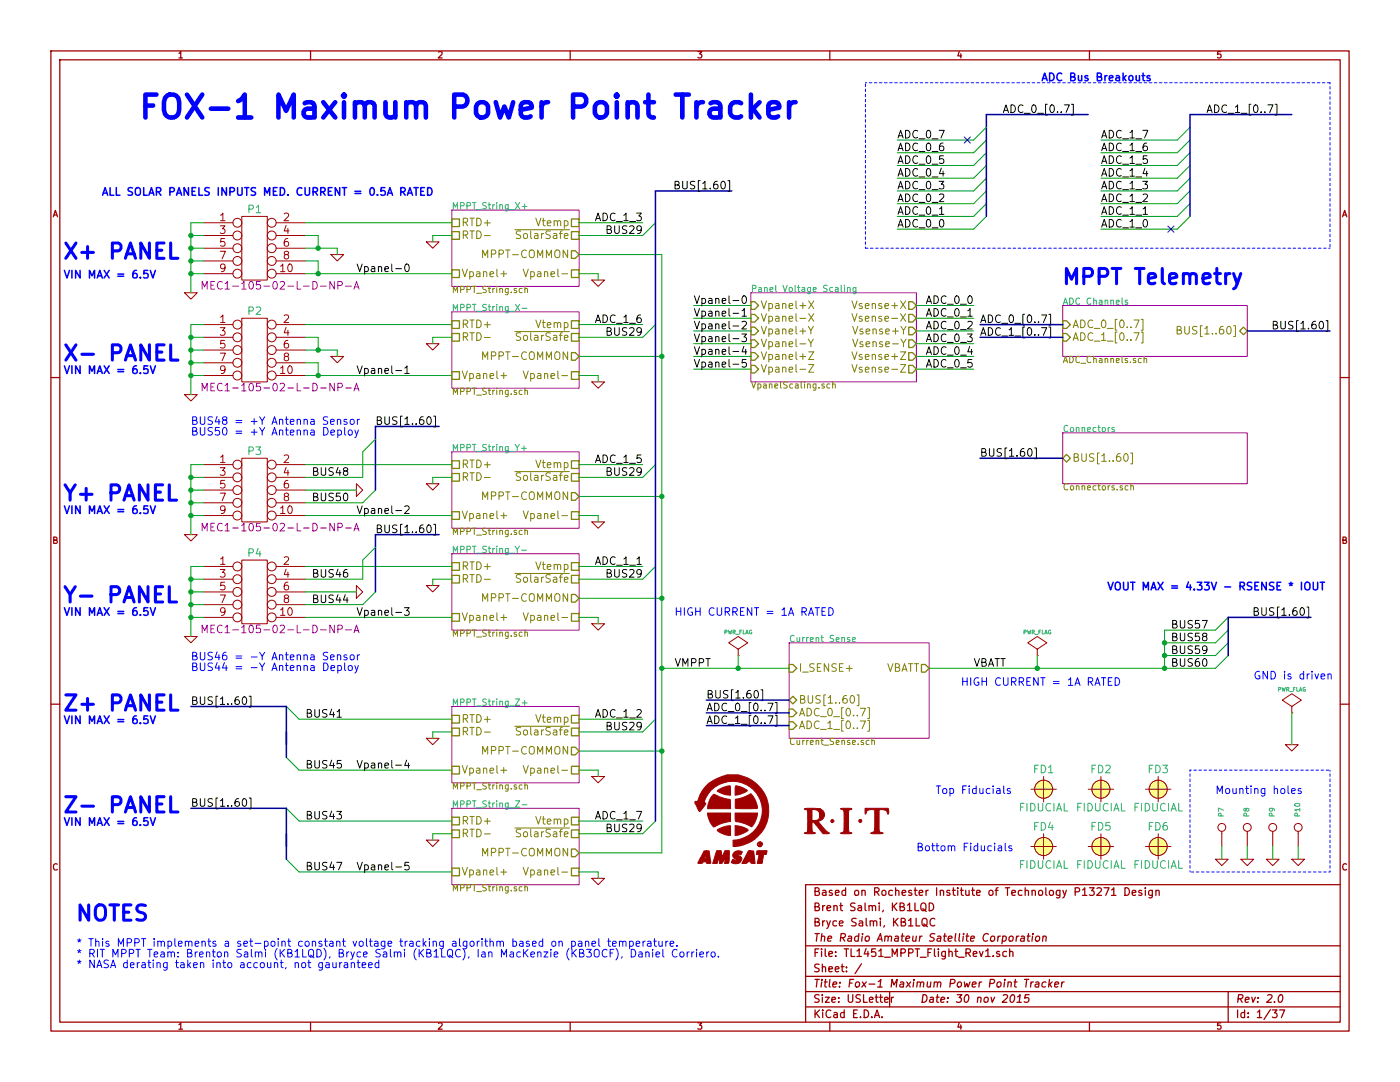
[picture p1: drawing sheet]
<svg xmlns="http://www.w3.org/2000/svg" width="279mm" height="216mm" viewBox="0 0 279 216" stroke-linecap="round" stroke-linejoin="round" font-family="sans-serif">
<g fill="none" stroke="#a00000" stroke-width=".25">
<path d="M10.2 10.2h259v195.5h-259zM11.9 11.9h255.6v192.1h-255.6zM62 10.2v1.7M113.8 10.2v1.7M165.6 10.2v1.7M217.4 10.2v1.7M10.2 75.3h1.7M267.5 75.3h1.7M10.2 140.5h1.7M267.5 140.5h1.7M218.9 177.3l.6-.2 .3 .5-.9 1.1h.9M220.3 177.1h1l-.6 1.6"/>
<path d="M221.8 177.6l.5-.5v1.6M221.8 178.7h.9M224.5 177.1a.77 .77 0 0 1 .9 .8 .77 .77 0 0 1-.9 .8zM226 178.2l.7-.2-.1-.3-.4-.1-.2 .3v.7h.6M227.8 177.7l-.3-.1-.2 .3v.2l.5 .1v.4h-.5M228.6 177.1v.2M228.6 177.6v1.1M230 177.6v1.3l-.3 .3-.4-.1M230 177.7l-.5-.1-.3 .4 .1 .5 .2 .2 .5-.1M230.7 177.8l.1-.1a.36 .36 0 0 1 .5 .2v.8M230.7 177.6v1.1M267.5 176.5h-106.7v27.5"/>
<path d="M160.8 188.7h106.7M160.8 194.8h106.7M160.8 197.9h106.7M171.9 192.3l-1.3 2M176.5 199.5l.8-.1-.1-.3-.4-.1-.3 .2 .1 .7h.6M177.5 197.9v3M177.9 199v1M178.3 199l-.4 .3M183.8 180.4a.5 .5 0 0 1 .6-.2 .5 .5 0 0 1 .4 .5l-.1 .8a.53 .53 0 0 1-.6 .2 .53 .53 0 0 1-.3-.5zM184.1 183.5a.5 .5 0 0 1 .6-.3 .5 .5 0 0 1 .3 .5v.9a.53 .53 0 0 1-.6 .2 .53 .53 0 0 1-.4-.5zM184.1 181.4l.8 .5M184.3 184.4l.8 .5"/>
<path d="M185.4 180.2a.77 .77 0 0 1 .9 .7 .77 .77 0 0 1-.9 .8zM186.6 183.4a.72 .72 0 0 0-1 .5 .72 .72 0 0 0 .7 .9l.3-.2M198.2 190.7v.2M199.5 189.9l-.4-.1-.2 .3 .1 .2 .5 .1v.4h-.6M200.9 189.9l-.5-.1-.3 .3 .1 .6 .2 .2 .5-.1M201.5 190l.1-.1a.36 .36 0 0 1 .6 .2v.8M201.5 189.3v1.6M201.6 186.9l.4-.1 .2 .3v.4l-.4 .3-.3-.1-.2-.2zM201.8 198.6l.4-.1a.88 .88 0 0 1-.3 1.5l-.2-.1-.1-.5zM202.9 186.8l-.1 1M202.9 200h.9M203.1 198.9l.5-.4-.2 1.5"/>
<path d="M203.3 186.8l-.5 .3M203.8 186.9h.6v.9M204.4 187.2l-.6 .1-.1 .3 .2 .2 .5-.1M204.5 195.4h.8M204.9 195.4l-.2 1.6M205 186.8h.6M205.3 186.3l-.2 1.3 .4 .2M205.4 198.5h-.8l-.1 .7 .2-.1h.5l.2 .3-.2 .5-.2 .1-.6-.1M205.8 195.9l-.1 1.1M206.1 186.8l-.2 1M206.1 186.3v.1M206.2 195.9l-.5 .3"/>
<path d="M206.7 196h.6v1M206.8 186.9l.2-.1 .4 .1-.1 .8-.2 .1-.4-.1zM207.3 196.3l-.6 .1-.1 .3 .2 .3 .5-.1M208.2 186.9l.2-.1 .3 .1v.9M208.2 186.8l-.1 1M208.7 196l-.4-.1-.3 .3v.6l.2 .2 .4-.1M209.4 195.4l-.1 1.6M209.5 196.4l.4 .6M210 195.9l-.7 .6M210.5 196.4l.8-.1-.1-.3h-.6l-.1 .7 .2 .3 .4-.1M211.9 195.9l-.1 1.1M212.4 195.9l-.5 .3"/>
<path d="M245.1 197.9v6.1M255.4 198.6l.3-.1a.88 .88 0 0 1-.3 1.5 .97 .97 0 0 1 0-1.4zM62 204v1.7M113.8 204v1.7M160.8 200.9h106.7M165.6 204v1.7M174.5 203l.5-1.5 .5 1.5M174.7 202.6h.7M176 202.9v.1M217.4 204v1.7M253.9 201.5h1l-.5 .6 .4 .2v.6l-.2 .1-.7-.1M255.4 201.5h1l-.7 1.5"/>
</g>
<g fill="none" stroke="#a000a0" stroke-width=".2">
<path d="M40.3 57.7v-1.5l.5 1.1 .6-1.1v1.5M42.1 56.9h.5M42.8 56.2h-.7v1.5h.7M44.3 56.3a.72 .72 0 0 0-1 .5 .72 .72 0 0 0 .7 .9l.3-.1M67.4 57l.8-.1 .1-.2-.1-.4-.2-.1h-.6v1.5M69 57.1h1.1M70.6 57.7l.5-1.5 .6 1.5M70.8 57.3h.7M90.2 41.9h25.4v15.3h-25.4zM149.9 58.4h33v17.8h-33zM40.3 78v-1.5l.5 1.1 .6-1.1v1.5M42.1 77.2h.5"/>
<path d="M42.8 76.5h-.7v1.5h.7M44.3 76.6a.72 .72 0 0 0-1 .5 .72 .72 0 0 0 .7 .9l.3-.1M67.4 77.3l.8-.1 .1-.2-.1-.4-.2-.1h-.6v1.5M69 77.4h1.1M70.6 78l.5-1.5 .6 1.5M70.8 77.6h.7M90.2 62.2h25.4v15.3h-25.4zM212.1 61h36.8v10.1h-36.8zM90.2 90.2h25.4v15.2h-25.4zM212.1 86.4h36.8v10.1h-36.8zM40.3 105.9v-1.5l.5 1.1 .6-1.1v1.5M42.1 105.2h.5"/>
<path d="M42.8 104.4h-.7v1.5h.7M44.3 104.6a.72 .72 0 0 0-1 .5 .72 .72 0 0 0 .7 .8l.3-.1M67.4 105.2h.8l.1-.3-.1-.3-.2-.2h-.6v1.5M69 105.4h1.1M70.6 105.9l.5-1.5 .6 1.5M70.8 105.5h.7M90.2 110.5h25.4v15.2h-25.4zM40.3 126.3v-1.6l.5 1.1 .6-1.1v1.6M42.1 125.5h.5M42.8 124.7h-.7v1.6h.7M44.3 124.9a.72 .72 0 0 0-1 .5 .72 .72 0 0 0 .7 .9l.3-.2M67.4 125.6l.8-.1 .1-.3-.1-.3-.2-.2h-.6v1.6"/>
<path d="M69 125.7h1.1M70.6 126.3l.5-1.6 .6 1.6M70.8 125.8h.7M157.5 128.3h27.9v19h-27.9zM90.2 141h25.4v15.2h-25.4zM90.2 161.3h25.4v15.2h-25.4z"/>
</g>
<g fill="none" stroke="#00a0a0" stroke-width=".2">
<path d="M104.2 41.2h1M104.7 40.7v1M167.9 56.9v1.1l.1 .2M168.5 56.9v.1M168.5 57.4v.8M169.1 57.5l.5-.1 .1 .8M169.1 57.4v.8M170.8 57.4v1.1l-.5 .1M170.8 57.4h-.3l-.3 .2 .1 .5h.5M225 59.9h-.3l-.2 .2 .1 .1 .4 .2v.3h-.5M104.2 61.5h1M104.1 89.5h1"/>
<path d="M104.6 89v.9M222.4 85.3h-.3l-.2 .2v.1l.5 .2v.3h-.5M104.1 109.8h1M104.7 139.8v.9M169.6 127.3l-.3-.1-.2 .2 .1 .2 .4 .1v.3h-.5M170.1 127.6l.6-.1v-.2l-.4-.1-.2 .2 .1 .6h.5M104.2 140.3h1M104.2 160.6h1"/>
</g>
<g fill="none" stroke="#808000" stroke-width=".2">
<path d="M96.3 51.4v-1.5l.5 1.1 .5-1.1v1.5M96.7 47h1.1M99.9 54.6h1.2M102.7 45.8h10.9M103.9 46.2a.62 .62 0 0 0-.8 0v.5l.7 .3 .1 .3-.3 .3-.6-.1M104.4 53.7l.5 1.5 .5-1.5M104.7 57.7l.5-.1 .1 .8M104.7 57.1v1.3M96.3 71.7v-1.5l.5 1.1 .5-1.1v1.5M96.7 67.3h1.1M99.9 75h1.2M102.7 66.2h10.9"/>
<path d="M103.9 66.5a.62 .62 0 0 0-.8 0v.5l.7 .3 .1 .3-.3 .3-.6-.1M104.4 74l.5 1.5 .5-1.5M104.7 78l.5-.1 .1 .8M104.7 77.4v1.3M161.3 65.1l.5 .8 .5-.8M161.3 67.7l.5 .8 .5-.8M161.4 70.2h1l-1 1.5h1M161.4 72.7h1l-1 1.6h1M161.4 62.6l1 1.5M161.4 60l1 1.6M161.8 65.9v.7M161.8 68.5v.7"/>
<path d="M162.4 62.6l-1 1.5M162.4 60l-1 1.6M165.6 76.7l-.3-.1-.3 .2 .1 .6h.5M166.2 76.7h.4l.1 .7M166.2 76.2v1.2M170 60l.5 1.6 .5-1.6M170 62.6l.5 1.5 .5-1.5M170 70.2l.5 1.5 .5-1.5M170 72.7l.5 1.6 .5-1.6M170.2 67.7l.5 1.5 .5-1.5M227.8 63.7h.3v2.2h-.3M227.8 66.3h.3v2.1h-.3"/>
<path d="M228.3 71.7l.5-.1 .1 .8M228.3 71.1v1.3M234.9 65.9h.5l.3-.2v-.3l-.1-.2-.7-.1v1.5h.6l.3-.2a.41 .41 0 0 0-.4-.5M96.3 99.7v-1.6l.5 1.1 .5-1.1v1.6M96.7 95.3h1.1M102.7 94.1h10.9M103.9 94.4a.62 .62 0 0 0-.8 .1v.4l.7 .4 .1 .3-.3 .3-.6-.1M224.4 90.7l.2-.2a.81 .81 0 0 1 .6 .8 .81 .81 0 0 1-.6 .7l-.2-.1-.1-.4zM225.1 97l-.3-.1-.3 .3 .1 .5h.5M225.7 90.4h.3v2.2h-.3M225.7 97.1l.5-.1v.8M225.7 96.5v1.3"/>
<path d="M96.3 120v-1.5l.5 1.1 .5-1.1v1.5M96.7 115.6h1.1M99.9 102.9h1.2M102.7 114.4h10.9M103.9 114.7a.62 .62 0 0 0-.8 .1v.4l.7 .4 .1 .3-.3 .3-.6-.1M104.4 102l.5 1.5 .5-1.5M104.7 105.9h.5l.1 .8M104.7 105.4v1.3M99.9 123.2h1.2M104.4 122.3l.5 1.5 .5-1.5M104.7 126.3l.5-.1 .1 .8M104.7 125.7v1.3"/>
<path d="M169.8 138.9l.2-.1a.81 .81 0 0 1 .6 .7 .81 .81 0 0 1-.6 .8l-.2-.1-.2-.5zM171 138.7h.4v2.1h-.4M96.3 150.5v-1.6l.5 1.1 .5-1.1v1.6M96.7 146.1h1.1M99.9 153.7h1.2M102.7 144.9h10.9M103.9 145.2a.62 .62 0 0 0-.8 .1v.4l.7 .4 .1 .3-.3 .3-.6-.1M104.4 152.8l.5 1.5 .5-1.5M104.7 156.7h.5l.1 .8M104.7 156.2v1.3M173.2 141.2h.3v2.2h-.3M173.2 143.7h.3v2.2h-.3"/>
<path d="M173.4 147.8l-.3-.1-.3 .3 .1 .5h.5M174 147.9l.5-.1v.8M174 147.3v1.3M96.3 170.8v-1.5l.5 1.1 .5-1.1v1.5M96.7 166.4h1.1M99.9 174h1.2M102.7 165.2h10.9M103.9 165.5a.62 .62 0 0 0-.8 .1v.4l.7 .4 .1 .3-.3 .3-.6-.1M104.4 173.1l.5 1.5 .5-1.5M104.7 177.1l.5-.1 .1 .8M104.7 176.5v1.3"/>
</g>
<g fill="none" stroke="#808000" stroke-width=".25">
<path d="M90.2 53.8h1.5v1.6h-1.5zM90.2 43.7h1.5v1.5h-1.5zM90.2 46.2h1.5v1.6h-1.5zM114 53.8h1.6v1.6h-1.6zM114 43.7h1.6v1.5h-1.6zM114 46.2h1.6v1.6h-1.6zM114 50h.8l.8 .8-.8 .8h-.8zM90.2 74.2h1.5v1.5h-1.5zM90.2 64h1.5v1.5h-1.5zM90.2 66.5h1.5v1.6h-1.5zM114 74.2h1.6v1.5h-1.6zM114 64h1.6v1.5h-1.6z"/>
<path d="M114 66.5h1.6v1.6h-1.6zM114 70.4h.8l.8 .7-.8 .8h-.8zM149.9 62.7h.7l.8 .8-.8 .8h-.7zM149.9 60.2h.7l.8 .8-.8 .7h-.7zM149.9 65.3h.7l.8 .7-.8 .8h-.7zM149.9 67.8h.7l.8 .8-.8 .7h-.7zM149.9 70.4h.7l.8 .7-.8 .8h-.7zM149.9 72.9h.7l.8 .8-.8 .7h-.7zM181.4 60.2h.7l.8 .8-.8 .7h-.7zM181.4 65.3h.7l.8 .7-.8 .8h-.7zM181.4 62.7h.7l.8 .8-.8 .8h-.7zM181.4 67.8h.7l.8 .8-.8 .7h-.7z"/>
<path d="M181.4 70.4h.7l.8 .7-.8 .8h-.7zM181.4 72.9h.7l.8 .8-.8 .7h-.7zM212.1 64h.8l.7 .8-.7 .7h-.8zM212.1 66.5h.8l.7 .8-.7 .8h-.8zM247.4 66l.8-.7 .7 .7-.7 .8zM90.2 91.9h1.5v1.6h-1.5zM90.2 94.5h1.5v1.5h-1.5zM114 91.9h1.6v1.6h-1.6zM114 94.5h1.6v1.5h-1.6zM114 98.3h.8l.8 .8-.8 .7h-.8zM212.1 91.4l.8-.7 .7 .7-.7 .8zM90.2 102.1h1.5v1.5h-1.5z"/>
<path d="M90.2 112.3h1.5v1.5h-1.5zM90.2 114.8h1.5v1.5h-1.5zM114 102.1h1.6v1.5h-1.6zM114 112.3h1.6v1.5h-1.6zM114 114.8h1.6v1.5h-1.6zM114 118.6h.8l.8 .8-.8 .7h-.8zM90.2 122.4h1.5v1.6h-1.5zM114 122.4h1.6v1.6h-1.6zM157.5 139.7l.7-.8 .8 .8-.8 .8zM157.5 132.6h.7l.8 .8-.8 .7h-.7zM183.9 132.6h.8l.7 .8-.7 .7h-.8zM90.2 152.9h1.5v1.5h-1.5z"/>
<path d="M90.2 142.7h1.5v1.6h-1.5zM90.2 145.3h1.5v1.5h-1.5zM114 152.9h1.6v1.5h-1.6zM114 142.7h1.6v1.6h-1.6zM114 145.3h1.6v1.5h-1.6zM114 149.1h.8l.8 .8-.8 .7h-.8zM157.5 141.5h.7l.8 .7-.8 .8h-.7zM157.5 144h.7l.8 .8-.8 .7h-.7zM90.2 173.2h1.5v1.6h-1.5zM90.2 163.1h1.5v1.5h-1.5zM90.2 165.6h1.5v1.5h-1.5zM114 173.2h1.6v1.6h-1.6z"/>
<path d="M114 163.1h1.6v1.5h-1.6zM114 165.6h1.6v1.5h-1.6zM114 169.4h.8l.8 .8-.8 .7h-.8z"/>
</g>
<g fill="none" stroke="#a00000" stroke-width=".2">
<path d="M36.8 58.4h2.6l-1.3 1.3zM40.6 44.5h5.9M40.6 47h5.9M40.6 49.5h5.9M40.6 52.1h5.9M40.6 54.6h5.9M48.3 43.2h5v12.7h-5zM55.1 44.5h5.9M55.1 47h5.9M55.1 49.5h5.9M55.1 52.1h5.9M55.1 54.6h5.9"/>
<path d="M66 50.8h2.6l-1.3 1.3zM85.1 48.3h2.5l-1.2 1.2zM118.1 55.9h2.5l-1.2 1.3zM36.8 78.7h2.6l-1.3 1.3zM40.6 64.8h5.9M40.6 67.3h5.9M40.6 69.9h5.9M40.6 72.4h5.9M40.6 74.9h5.9M48.3 63.5h5v12.7h-5zM55.1 64.8h5.9M55.1 67.3h5.9"/>
<path d="M55.1 69.9h5.9M55.1 72.4h5.9M55.1 74.9h5.9M66 71.1h2.6l-1.3 1.3zM85.1 68.6h2.5l-1.2 1.3zM118.1 76.2h2.5l-1.2 1.3zM40.6 92.7h5.9M40.6 95.3h5.9M40.6 97.8h5.9M48.3 91.4h5v12.7h-5zM55.1 92.7h5.9M55.1 95.3h5.9"/>
<path d="M55.1 97.8h5.9M71.1 96.5l1.3 1.3-1.3 1.3zM85.1 96.5h2.5l-1.2 1.3zM36.8 106.7h2.6l-1.3 1.3zM40.6 100.3h5.9M40.6 102.9h5.9M40.6 113h5.9M40.6 115.6h5.9M40.6 118.1h5.9M48.3 111.8h5v12.7h-5zM55.1 100.3h5.9M55.1 102.9h5.9"/>
<path d="M55.1 113h5.9M55.1 115.6h5.9M55.1 118.1h5.9M71.1 116.8l1.3 1.3-1.3 1.3zM85.1 116.8h2.5l-1.2 1.3zM118.1 104.1h2.5l-1.2 1.3zM36.8 127h2.6l-1.3 1.3zM40.6 120.7h5.9M40.6 123.2h5.9M55.1 120.7h5.9M55.1 123.2h5.9M118.1 124.5h2.5l-1.2 1.2z"/>
<path d="M147.3 130.8h.1M147.3 129.5l1.9-1.2-1.9-1.3-1.9 1.3 1.9 1.2v1.3M207 130.8h.1M207 129.5l1.9-1.2-1.9-1.3-1.9 1.3 1.9 1.2v1.3M85.1 147.3h2.5l-1.2 1.3zM118.1 154.9h2.5l-1.2 1.3zM205.7 157.5h5.1M208.3 154.9v5.1M217.2 157.5h5M219.7 154.9v5.1M228.6 157.5h5.1M231.1 154.9v5.1"/>
<path d="M256.5 148.6h2.6l-1.3 1.3zM257.8 142.2h.1M257.8 141l1.9-1.3-1.9-1.3-1.9 1.3 1.9 1.3v1.2M85.1 167.6h2.5l-1.2 1.3zM118.1 175.3h2.5l-1.2 1.2zM205.7 168.9h5.1M208.3 166.4v5.1M217.2 168.9h5M219.7 166.4v5.1M228.6 168.9h5.1M231.1 166.4v5.1M242.6 171.5h2.5l-1.3 1.2z"/>
<path d="M243.8 165.9v3M247.6 171.5h2.6l-1.3 1.2zM248.9 165.9v3M252.7 171.5h2.6l-1.3 1.2zM254 165.9v3M257.8 171.5h2.5l-1.2 1.2zM259.1 165.9v3"/>
<circle cx="47.4" cy="47" r=".89"/>
<circle cx="47.4" cy="44.4" r=".89"/>
<circle cx="47.4" cy="54.6" r=".89"/>
<circle cx="47.4" cy="52.1" r=".89"/>
<circle cx="47.4" cy="49.5" r=".89"/>
<circle cx="54.2" cy="44.4" r=".89"/>
<circle cx="54.2" cy="47" r=".89"/>
<circle cx="54.2" cy="52.1" r=".89"/>
<circle cx="54.2" cy="54.6" r=".89"/>
<circle cx="54.2" cy="49.5" r=".89"/>
<circle cx="47.4" cy="64.8" r=".89"/>
<circle cx="47.4" cy="67.3" r=".89"/>
<circle cx="47.4" cy="69.8" r=".89"/>
<circle cx="47.4" cy="74.9" r=".89"/>
<circle cx="47.4" cy="72.4" r=".89"/>
<circle cx="54.2" cy="64.8" r=".89"/>
<circle cx="54.2" cy="67.3" r=".89"/>
<circle cx="54.2" cy="74.9" r=".89"/>
<circle cx="54.2" cy="72.4" r=".89"/>
<circle cx="54.2" cy="69.8" r=".89"/>
<circle cx="47.4" cy="92.7" r=".89"/>
<circle cx="47.4" cy="97.8" r=".89"/>
<circle cx="47.4" cy="95.2" r=".89"/>
<circle cx="54.2" cy="97.8" r=".89"/>
<circle cx="54.2" cy="95.2" r=".89"/>
<circle cx="54.2" cy="92.7" r=".89"/>
<circle cx="47.4" cy="102.9" r=".89"/>
<circle cx="47.4" cy="115.6" r=".89"/>
<circle cx="47.4" cy="118.1" r=".89"/>
<circle cx="47.4" cy="100.3" r=".89"/>
<circle cx="47.4" cy="113" r=".89"/>
<circle cx="54.2" cy="115.6" r=".89"/>
<circle cx="54.2" cy="100.3" r=".89"/>
<circle cx="54.2" cy="102.9" r=".89"/>
<circle cx="54.2" cy="113" r=".89"/>
<circle cx="54.2" cy="118.1" r=".89"/>
<circle cx="47.4" cy="120.6" r=".89"/>
<circle cx="47.4" cy="123.2" r=".89"/>
<circle cx="54.2" cy="123.2" r=".89"/>
<circle cx="54.2" cy="120.6" r=".89"/>
<circle cx="208.3" cy="157.5" r="1.8"/>
<circle cx="219.7" cy="157.5" r="1.8"/>
<circle cx="231.1" cy="157.5" r="1.8"/>
<circle cx="208.3" cy="168.9" r="1.8"/>
<circle cx="219.7" cy="168.9" r="1.8"/>
<circle cx="231.1" cy="168.9" r="1.8"/>
<circle cx="243.8" cy="165.1" r=".79"/>
<circle cx="248.9" cy="165.1" r=".79"/>
<circle cx="254" cy="165.1" r=".79"/>
<circle cx="259.1" cy="165.1" r=".79"/>
</g>
<g fill="none" stroke="#00a000" stroke-width=".2">
<path d="M196.8 38.1l-2.5 2.5h-15.2M196.8 35.6l-2.5 2.5h-15.2M196.8 33l-2.5 2.6h-15.2M196.8 30.5l-2.5 2.5h-15.2M196.8 27.9l-2.5 2.6h-15.2M196.8 25.4l-2.5 2.5h-15.2M237.5 38.1l-2.6 2.5h-15.2M237.5 35.6l-2.6 2.5h-15.2M237.5 33l-2.6 2.6h-15.2M237.5 30.5l-2.6 2.5h-15.2M237.5 27.9l-2.6 2.6h-15.2M237.5 25.4l-2.6 2.5h-15.2"/>
<path d="M38.1 47h2.5M38.1 49.5h2.5M38.1 52.1h2.5M38.1 54.6h2.5M40.6 44.5h-2.5v13.9M61 44.5h29.2M61 47h2.5v2.5M61 49.5h6.3v1.3M61 52.1h2.5v2.5M61 54.6h29.2M90.2 47h-3.8v1.3M115.6 44.5h12.7"/>
<path d="M115.6 54.6h3.8v1.3M115.6 50.8h16.5v119.4h-16.5M130.8 44.5l-2.5 2.5h-12.7M196.8 43.2l-2.5 2.5h-15.2M196.8 40.6l-2.5 2.6h-15.2M237.5 43.2l-2.6 2.5h-15.2M237.5 40.6l-2.6 2.6h-15.2M38.1 67.3h2.5M38.1 69.9h2.5M38.1 72.4h2.5M38.1 74.9h2.5M40.6 64.8h-2.5v13.9"/>
<path d="M61 67.3h2.5v2.6M61 72.4h2.5v2.5M61 69.9h6.3v1.2M61 64.8h29.2M61 74.9h29.2M90.2 67.3h-3.8v1.3M115.6 74.9h3.8v1.3M115.6 64.8h12.7M115.6 71.1h16.5M130.8 64.8l-2.5 2.5h-12.7M138.4 71.1h11.5M138.4 61h11.5"/>
<path d="M138.4 63.5h11.5M138.4 66h11.5M138.4 68.6h11.5M138.4 73.7h11.5M182.9 71.1h11.4M182.9 61h11.4M182.9 63.5h11.4M182.9 66h11.4M182.9 68.6h11.4M182.9 73.7h11.4M38.1 95.3h2.5M38.1 97.8h2.5"/>
<path d="M40.6 92.7h-2.5v14M61 92.7h29.2M61 97.8h10.1M74.9 87.6l-2.5 2.6v5.1h-11.4M74.9 97.8l-2.5 2.5h-11.4M90.2 95.3h-3.8v1.2M115.6 92.7h12.7M115.6 99.1h16.5M130.8 92.7l-2.5 2.6h-12.7M38.1 100.3h2.5M38.1 102.9h2.5M38.1 115.6h2.5"/>
<path d="M38.1 118.1h2.5M40.6 113h-2.5v14M61 102.9h29.2M61 113h29.2M61 118.1h10.1M74.9 109.2l-2.5 2.6v3.8h-11.4M74.9 118.1l-2.5 2.6h-11.4M90.2 115.6h-3.8v1.2M115.6 102.9h3.8v1.2M115.6 113h12.7M115.6 119.4h16.5M130.8 113l-2.5 2.6h-12.7"/>
<path d="M38.1 120.7h2.5M38.1 123.2h2.5M61 123.2h29.2M115.6 123.2h3.8v1.3M132.1 133.4h25.4M147.3 130.8v2.6M207 130.8v2.6M245.1 130.8l-2.5 2.6h-57.2M245.1 123.2l-2.5 2.5h-10.2v7.7M245.1 125.7l-2.5 2.6h-10.2M245.1 128.3l-2.5 2.5h-10.2M57.1 151.1l2.6 2.6h30.5"/>
<path d="M57.1 141l2.6 2.5h30.5M90.2 146.1h-3.8v1.2M115.6 153.7h3.8v1.2M115.6 149.9h16.5M115.6 143.5h12.7M130.8 143.5l-2.5 2.6h-12.7M257.8 142.2v6.4M57.1 171.5l2.6 2.5h30.5M57.1 161.3l2.6 2.5h30.5M90.2 166.4h-3.8v1.2M115.6 174h3.8v1.3M115.6 163.8h12.7"/>
<path d="M130.8 163.8l-2.5 2.6h-12.7M243.8 168.9v2.6M248.9 168.9v2.6M254 168.9v2.6M259.1 168.9v2.6"/>
</g>
<g fill="#00a000" stroke="#00a000" stroke-width=".25">
<circle cx="38.1" cy="47" r=".41"/>
<circle cx="38.1" cy="49.5" r=".41"/>
<circle cx="38.1" cy="52.1" r=".41"/>
<circle cx="38.1" cy="54.6" r=".41"/>
<circle cx="63.5" cy="49.5" r=".41"/>
<circle cx="63.5" cy="54.6" r=".41"/>
<circle cx="38.1" cy="67.3" r=".41"/>
<circle cx="38.1" cy="69.9" r=".41"/>
<circle cx="38.1" cy="72.4" r=".41"/>
<circle cx="38.1" cy="74.9" r=".41"/>
<circle cx="63.5" cy="69.9" r=".41"/>
<circle cx="63.5" cy="74.9" r=".41"/>
<circle cx="38.1" cy="95.3" r=".41"/>
<circle cx="38.1" cy="97.8" r=".41"/>
<circle cx="38.1" cy="100.3" r=".41"/>
<circle cx="38.1" cy="102.9" r=".41"/>
<circle cx="38.1" cy="115.6" r=".41"/>
<circle cx="38.1" cy="118.1" r=".41"/>
<circle cx="38.1" cy="120.7" r=".41"/>
<circle cx="38.1" cy="123.2" r=".41"/>
<circle cx="132.1" cy="71.1" r=".41"/>
<circle cx="132.1" cy="99.1" r=".41"/>
<circle cx="132.1" cy="119.4" r=".41"/>
<circle cx="132.1" cy="149.9" r=".41"/>
<circle cx="232.4" cy="133.4" r=".41"/>
<circle cx="232.4" cy="130.8" r=".41"/>
<circle cx="232.4" cy="128.3" r=".41"/>
<circle cx="207" cy="133.4" r=".41"/>
<circle cx="147.3" cy="133.4" r=".41"/>
<circle cx="132.1" cy="133.4" r=".41"/>
</g>
<path d="M34.1 48.5v3h1.4M246.2 54.6l.7 2M247.6 54.6l-1 2.7-.4 .3M34.1 68.8v3.1h1.4M33.8 96.7v3.1h1.4M33.8 117.1v3h1.4M34.1 138.7v3h1.4M34.1 159v3h1.4" fill="none" stroke="#00f" stroke-width=".61"/>
<g fill="none" stroke="#0000c0" stroke-width=".3">
<path d="M146 38.1h-15.2v125.7M217.2 22.9h-20.4v20.3M257.8 22.9h-20.3v20.3M195.6 67.3h16.5M195.6 64.8h16.5M248.9 66h16.5M87.6 85.1h-12.7v12.7M195.6 91.4h16.5M87.6 106.7h-12.7v11.4M141 139.7h16.5M261.6 123.2h-16.5v7.6M38.1 141h19v10.1"/>
<path d="M141 144.8h16.5M141 142.2h16.5M38.1 161.3h19v10.2"/>
</g>
<g fill="none" stroke="#000" stroke-width=".2">
<path d="M134.7 36.9h.5l.3-.1v-.3l-.1-.3h-.7v1.5h.6l.3-.3a.41 .41 0 0 0-.4-.5M200.3 22.5l.5-1.6 .5 1.6M200.4 22h.7M240.9 22.5l.5-1.6 .5 1.6M241 22h.8M80.9 52.8l.3-.1a.81 .81 0 0 1 .5 .7 .81 .81 0 0 1-.5 .8l-.3-.1-.1-.5zM148.2 59.2l.3-.2a.81 .81 0 0 1 .5 .8 .81 .81 0 0 1-.5 .8l-.3-.2-.1-.4zM79 73.9h1.1M80.8 73.4l.4-.4v1.5M80.8 74.5h.9M146.3 62.5h1.1M148 66.6h1l-.5 .6 .4 .2v.6l-.2 .2-.7-.2"/>
<path d="M148.1 62l.4-.4v1.5M148.1 64.3l.6-.2 .3 .4-1 1.1h1M148.1 63.1h.9M148.5 69.1l-.4 1.1h.9M148.8 69.7v1M148.9 71.7h-.7l-.1 .8 .2-.2 .5 .1 .2 .2-.1 .5-.2 .2-.6-.2M209.3 62.7h.4v2.2h-.4M209.3 65.3h.4v2.1h-.4M254.1 64.8h.5l.2-.1 .1-.3-.1-.2-.7-.1v1.5h.6l.3-.2a.41 .41 0 0 0-.4-.6M85.3 83.3l.2-.1a.81 .81 0 0 1 .6 .7 .81 .81 0 0 1-.6 .8l-.2-.1-.1-.5zM86.6 83h.3v2.2h-.3M205.2 89.7l.3-.2a.81 .81 0 0 1 .5 .8 .81 .81 0 0 1-.5 .7l-.3-.1-.1-.5z"/>
<path d="M206.5 89.4h.3v2.1h-.3M80.8 101.1l.6-.2 .3 .5-1 1.1h1M85.3 104.9l.2-.2a.81 .81 0 0 1 .6 .8 .81 .81 0 0 1-.6 .8l-.2-.2-.1-.4zM86.6 104.6h.3v2.2h-.3M48.5 139.2l.2-.2a.81 .81 0 0 1 .5 .8 .81 .81 0 0 1-.5 .8l-.2-.2-.2-.4zM49.7 138.9h.4v2.2h-.4M80.7 121.3h1l-.5 .5 .4 .2v.7l-.2 .1-.7-.1M150.6 137.9l.3-.1a.81 .81 0 0 1 .5 .7 .81 .81 0 0 1-.5 .8l-.3-.1-.1-.5zM151.9 137.6h.3v2.2h-.3M250.3 122h.5l.2-.2 .1-.2-.1-.3h-.7v1.5h.6l.3-.3a.41 .41 0 0 0-.4-.5M48.6 159.4h.1a.81 .81 0 0 1 .5 .7 .81 .81 0 0 1-.5 .8 .98 .98 0 0 1-.1-1.5zM49.7 159.2h.4v2.2h-.4"/>
<path d="M67.3 143.1h.8M81.2 151.7l-.4 1.1h.9M81.5 152.2v1.1M154.7 140.2h.4v2.1h-.4M154.7 142.7h.4v2.2h-.4M81.6 172.1h-.8v.7l.2-.2 .5 .1 .2 .2-.1 .6-.2 .1-.6-.1"/>
</g>
<path d="M172.7 16.5h92.7M265.4 16.5v33M172.7 49.5v-33M265.4 49.5h-92.7M237.5 153.7h27.9M265.4 153.7v20.3M237.5 174v-20.3M265.4 174h-27.9" fill="none" stroke="#00f" stroke-width=".2" stroke-dasharray=".5" stroke-dashoffset=".3"/>
<g fill="none" stroke="#00f" stroke-width=".3">
<path d="M208 16.1l.5-1.5 .5 1.5M208.1 15.7h.7M82.6 37.4h.9M83 37.4v1.6M84 38.2h.5M84.7 37.4h-.7v1.6h.7M85.3 37.4a.77 .77 0 0 1 .9 .8 .77 .77 0 0 1-.9 .8zM29.5 53.9h-.7l-.1 .8 .2-.2 .5 .1 .2 .2-.1 .5-.2 .2-.6-.2M30 53.9l.5 1.6 .5-1.6M29.5 73h-.7l-.1 .7 .2-.1 .5 .1 .2 .2-.1 .5-.2 .1-.6-.1M30 73l.5 1.5 .5-1.5M29.5 100.9h-.7l-.1 .8 .2-.2 .5 .1 .2 .2-.1 .5-.2 .2-.6-.2"/>
<path d="M30 100.9l.5 1.6 .5-1.6M259.7 116.2v1.5M260.5 116.4a.5 .5 0 0 1 .6-.2 .5 .5 0 0 1 .3 .5v.8a.53 .53 0 0 1-.6 .2 .53 .53 0 0 1-.4-.5zM262.1 116.2v1.2l.3 .3h.3l.3-.3v-1.2M263.5 116.2h.8M263.9 116.2v1.5M29.5 121.3h-.7l-.1 .7 .2-.2 .5 .1 .2 .2-.1 .6-.2 .1-.6-.1M30 121.3l.5 1.5 .5-1.5M29.5 142.8h-.7l-.1 .8 .2-.2 .5 .1 .2 .2-.1 .5-.2 .2-.6-.2M30 142.8l.5 1.6 .5-1.6M29.5 163.2h-.7l-.1 .7 .2-.1h.5l.2 .3-.1 .5-.2 .1-.6-.1M30 163.2l.5 1.5 .5-1.5"/>
</g>
<g fill="none" stroke="#00f" stroke-width=".2">
<path d="M66 84.2l.7-.2-.1-.3h-.4l-.2 .2v.7h.6M66 86.3l.8-.1-.1-.3-.4-.1-.3 .2 .1 .7h.6M67.3 83.8l.1-.1a.36 .36 0 0 1 .6 .2v.8M67.3 83.7v1M67.4 85.9l.4-.1 .3 .3v.6l-.3 .1-.4-.1M67.4 85.8v1.5M68.8 85.3v1.3l.2 .2M69.2 83.7h-.3l-.3 .2 .1 .2 .5 .2v.3h-.6M69.6 85.9l.4-.1 .3 .3v.4l-.3 .3-.4-.1-.1-.2zM70 83.8l.2-.1 .4 .1v.8l-.2 .1-.4-.1zM70.8 85.8l.4 1M71.3 83.7v1"/>
<path d="M71.5 85.8l-.5 1.4-.2 .1M71.8 83.7l-.5 .3M66 131.2l.7-.2-.1-.3h-.4l-.2 .2v.7h.6M66 133.3l.8-.1-.1-.3-.4-.1-.3 .2 .1 .7h.6M67.3 130.8l.1-.1a.36 .36 0 0 1 .6 .2v.8M67.3 130.7v1M67.4 132.9l.4-.1 .3 .3v.6l-.3 .1-.4-.1M67.4 132.8v1.5M68.8 132.3v1.3l.2 .2M69.2 130.7h-.3l-.3 .2 .1 .2 .5 .1v.4h-.6M69.6 132.9l.4-.1 .3 .3v.4l-.3 .3-.4-.1-.1-.2zM70 130.8l.2-.1 .4 .1v.7l-.2 .2-.4-.2z"/>
<path d="M70.8 132.8l.4 1M71.3 130.7v1M71.5 132.8l-.5 1.4-.2 .1M71.8 130.7l-.5 .3M164 122h.5M164.8 121.3h-.8v1.5h.8M165.4 121.3a.77 .77 0 0 1 .9 .7 .77 .77 0 0 1-.9 .8zM221.2 136h.5M221.9 135.2h-.7v1.6h.7M222.6 135.2a.77 .77 0 0 1 .9 .8 .77 .77 0 0 1-.9 .8zM263.7 135l.7-.2-.1-.3h-.4l-.2 .2v.7h.6M265 134.6l.1-.1a.36 .36 0 0 1 .6 .2v.8"/>
<path d="M265 134.5v1M200.3 156.8v1.3l.2 .2M201.6 157.4l-.4-.1-.2 .3 .1 .2 .5 .1v.4h-.6M257.8 157.8l.7-.1-.1-.3-.4-.1-.2 .3v.7h.6M259.6 157.4l-.3-.1-.2 .3v.2l.5 .1v.4h-.5M199.2 168.8h.6l.1 1M199.9 169.1l-.5 .1a.3 .3 0 0 0-.2 .3 .3 .3 0 0 0 .2 .3l.5-.1M200.6 168.2v1.4l.2 .2M201.9 168.8h-.4l-.2 .2 .1 .2 .5 .1v.4h-.6M65 192.2h.6l.1 .9M65.7 192.5h-.5a.3 .3 0 0 0-.2 .3 .3 .3 0 0 0 .2 .3l.5-.1M66.4 192.1v.8a.39 .39 0 0 0 .7 .1"/>
<path d="M67.1 192.1v1M67.8 192.1v1M68.2 192.1l-.4 .3M68.7 192.2h.6l.1 .9M69.4 192.5h-.5a.3 .3 0 0 0-.3 .3 .3 .3 0 0 0 .3 .3l.5-.1M70.1 192.2h.1a.36 .36 0 0 1 .6 .1v.8M70.1 192.1v1M71.5 191.6v1.3l.4 .2M72.3 192.6l.7-.1-.1-.3-.4-.1-.2 .2v.7h.6M73.6 192.6l.7-.1-.1-.3-.4-.1-.2 .2v.7h.6M75.6 192.2l-.4-.1-.3 .3v.6l.3 .1 .4-.1M75.6 191.6v1.5"/>
<path d="M110.2 188l.2-.2 .4 .2v.7l-.2 .1-.4-.1zM111.6 188v-.1a.36 .36 0 0 1 .6 .1v.8M111.6 187.8v1M114.1 187.9l.4-.1 .3 .3v.6l-.3 .1-.4-.1M114.1 187.8v1.5M115.5 187.9h.6v.9M116.1 188.2h-.5a.3 .3 0 0 0-.2 .3 .3 .3 0 0 0 .2 .3l.5-.1M116.8 188l.1-.1a.36 .36 0 0 1 .6 .1v.8M116.8 187.8v1M118.1 188.3l.8-.1-.1-.3-.4-.1-.3 .2 .1 .7h.6M119.5 187.3v1.3l.2 .2M121.3 187.8h.5"/>
<path d="M121.5 187.3v1.3l.3 .2M122.3 188.3l.7-.1-.1-.3-.4-.1-.2 .2v.7h.6M122.9 189.2a1.75 1.75 0 0 1 0 2.3M123.6 188l.1-.1a.36 .36 0 0 1 .6 .1v.8M123.6 187.8v1M124.2 190.9l-.2 .3M124.3 188a.35 .35 0 0 1 .3-.2 .35 .35 0 0 1 .3 .2v.8M125.7 187.9l.4-.1 .3 .3-.1 .6-.2 .1-.4-.1M125.7 187.8v1.5M126 189.4a.77 .77 0 0 1 .9 .8 .77 .77 0 0 1-.9 .8zM126.9 188.3l.8-.1-.1-.3-.4-.1-.3 .2 .1 .7h.6M127.5 190h.6l.1 1"/>
<path d="M128.2 190.3l-.5 .1a.3 .3 0 0 0-.3 .3 .3 .3 0 0 0 .3 .3l.5-.1M128.3 187.8v1M128.8 187.8l-.5 .3M128.9 190.1l.1-.1a.36 .36 0 0 1 .5 .2v.8M128.9 189.9v1.1M129.3 187.9h.5l.1 .9M129.9 188.2h-.5a.3 .3 0 0 0-.2 .3 .3 .3 0 0 0 .2 .3l.5-.1M130.3 189.4v.2M130.3 189.9v1.1M130.4 187.8h.6M130.6 187.3v1.3l.4 .2M130.9 190.4l.7-.1v-.3l-.5-.1-.2 .3 .1 .7h.6"/>
<path d="M131.5 187.8v.8a.39 .39 0 0 0 .7 .1M132.2 187.8v1M132.3 189.4v1.4l.2 .2M132.9 187.8v1M133.3 187.8l-.4 .3M133.7 188.3l.8-.1-.1-.3-.4-.1-.3 .2 .1 .7h.6M135.1 188.7v.1M135.1 189.6a.72 .72 0 0 0-1 .5 .72 .72 0 0 0 .7 .9l.3-.2M135.8 190.1l.2-.2 .4 .2v.7l-.2 .2-.4-.2zM137.1 189.9v1.1M137.6 189.9l-.5 .3M138.1 189.9v1.1"/>
<path d="M138.5 189.9l-.4 .3M139 189.4v.2M139 189.9v1.1M139.7 190.4l.7-.1-.1-.3-.4-.1-.2 .3 .1 .7h.5M141 189.9v1.1M141.5 189.9l-.5 .3M142 190.1l.2-.2 .4 .2v.7l-.2 .2-.4-.2zM143.4 190.8v.2"/>
</g>
<path d="M149.9 18.9v4.5M141.8 20.6l.4-.2h.9l.4 .2 .3 .5v2.3M143.8 21.5l-.5 .2h-1.1a.9 .9 0 0 0-.6 .9 .9 .9 0 0 0 .6 .8h1.1l.5-.2M147.9 20.6a1.47 1.47 0 0 0-2 .2l-.2 .5v1.3l.2 .4 .7 .4h.9l.4-.2M150.3 21.7l1.3 1.7M151.6 20.4l-1.7 1.7M153.3 21.9l2.2-.4v-.4l-.2-.5-.4-.2h-.9l-.4 .2-.3 .5v1.7l.3 .4 .4 .2h.9l.4-.2M157.5 20.4v3M158.8 20.4a1.13 1.13 0 0 0-1.3 .9" fill="none" stroke="#00f" stroke-width=".91"/>
<path d="M192.4 27.3l1.2 1.2M193.6 27.3l-1.2 1.2M233.1 45.1l1.2 1.2M234.3 45.1l-1.2 1.2" fill="none" stroke="#0000c0" stroke-width=".2"/>
<g fill="#a00000" stroke="#a00000" stroke-width=".2">
<path d="M151.5 168.2h.2v.2l.1-.2v.5h-.3z"/>
<path d="M143.2 165.6l1-.6 1.6-.2v1.9a4.2 4.2 0 0 1-2.7-1z"/>
<path d="M141.2 162.2h4.6v1.7a8.9 8.9 0 0 0-3.4 1.1 4.3 4.3 0 0 1-1.2-2.8z"/>
<path d="M146.7 164.7a4.5 4.5 0 0 1 2.6 .9l-.1 .2a5.3 5.3 0 0 1-2.5 .9z"/>
<path d="M146.8 156.9a3.6 3.6 0 0 1 2.3 .9 5.3 5.3 0 0 1-2.4 .9z"/>
<path d="M146.7 162.2h4.5a4.5 4.5 0 0 1-1.2 2.8l-1.5-.7-1.6-.3-.2-.3z"/>
<path d="M142.4 158.5h.1a9.2 9.2 0 0 0 3.2 1l.1 1.9h-4.6a4.1 4.1 0 0 1 1.2-2.9z"/>
<path d="M143.1 157.8a4.2 4.2 0 0 1 2.6-1l.1 1.9a4.5 4.5 0 0 1-2.7-.9z"/>
<path d="M151.3 168.2a.48 .48 0 0 1 .7 0v.2a.42 .42 0 0 0-.7-.2 .42 .42 0 0 0 .3 .7h.1a.55 .55 0 0 0 .3-.7 .5 .5 0 0 1 0 .6 .5 .5 0 0 1-.7 0 .5 .5 0 0 1 0-.6z"/>
<path d="M146.8 159.5l1.2-.3 1.9-.8a4.6 4.6 0 0 1 1.3 2.9h-4.4z"/>
<path d="M151.1 169.8l2-.1-.1 .7-.6 .1-.3 1.7-.1 .1h-.9l.3-1.6-.4-.3z"/>
<path d="M149.4 169.7h.4v1.1l-.3 .4 .1 .2 .2-.2v-1.5l.6 .1 .3 2.5h-.7a.57 .57 0 0 0-.5-.4 .57 .57 0 0 0-.6 .4h-.8z"/>
<path d="M143 169.7h.9l.2 1.2 .6-1.2h.9l-.1 2.1-.1 .5h-.8l.1-1.1a1.4 1.4 0 0 1-.8 1.1h-.3l-.1-1.1-.4 1.1h-.9z"/>
<path d="M140.5 169.8h.5v1.2l-.1-.3-.3 .5 .2 .2 .2-.4v-1.2h.6l.3 2.3a.56 .56 0 0 1-.9 .1 .5 .5 0 0 0-.5-.2 .5 .5 0 0 0-.4 .3l-.8-.1z"/>
<path d="M146.5 170.1a1.22 1.22 0 0 1 1.6 0l-.2 .4h-.7v.1a.79 .79 0 0 1 .7 .4 .79 .79 0 0 1 0 .9 1.23 1.23 0 0 1-1.9 .1l.2-.5 .6 .2 .2-.2a.83 .83 0 0 1-.7-.6 .83 .83 0 0 1 .2-.8z"/>
<path d="M140.9 156.8a7.2 7.2 0 0 1 8.6-1.4 7.2 7.2 0 0 1 3.8 7.8 7.1 7.1 0 0 1-7 5.7v-1.3a5.9 5.9 0 0 0 5.8-5.3 5.9 5.9 0 0 0-4.8-6.3 5.9 5.9 0 0 0-6.7 4.1l.2 .2v.1l-1.2 1.6-.7-1.4a.39 .39 0 0 1-.2-.5 .39 .39 0 0 1 .5-.2l.1-.3a6.1 6.1 0 0 1 1.6-2.8z"/>
<path d="M167.8 161.3l2.2 .1-.5 .2-.2 .7 .1 3.4 .1 .3 .5 .2-.6 .2-1.7-.1a.68 .68 0 0 0 .7-.9l.1-3.1a.71 .71 0 0 0-.8-.9z"/>
<path d="M172.6 161.3h4.7v1l-.1 .2-.1-.2a1.13 1.13 0 0 0-1.7-.7l.1 4.1 .1 .3 .7 .3-.8 .1-1.7-.1a.93 .93 0 0 0 .7-1l.1-3.7a1.27 1.27 0 0 0-1.7 .5l-.2 .4z"/>
<path d="M160.6 161.4h3v1.4a1.21 1.21 0 0 0-1.5-1.3v2.3l.5-.1a.89 .89 0 0 0 1-.9v-1.4a1.3 1.3 0 0 1 1 1.4 1.3 1.3 0 0 1-1.3 1.1l.3 .5a5.6 5.6 0 0 0 1.9 1.8l-1.2 .2-2-2.4a2.31 2.31 0 0 0 0 2.1l.4 .1-.6 .2-1.6-.2 .6-.3 .1-3.7a.64 .64 0 0 0-.7-.8z"/>
<circle cx="171.7" cy="163.8" r=".32"/>
<circle cx="166.1" cy="163.8" r=".32"/>
</g>
<g fill="#ffff80" stroke="#ffff80" stroke-width=".25">
<circle cx="219.7" cy="157.5" r="1.8"/>
<circle cx="208.3" cy="157.5" r="1.8"/>
<circle cx="231.1" cy="157.5" r="1.8"/>
<circle cx="219.7" cy="168.9" r="1.8"/>
<circle cx="208.3" cy="168.9" r="1.8"/>
<circle cx="231.1" cy="168.9" r="1.8"/>
</g>
<text font-size="6.4" fill="#00f" x="27.9" y="23.9">FOX-1 Maximum Power Point Tracker</text>
<g font-size="4.2" fill="#00f">
<text x="12.7" y="51.8">X+ PANEL</text>
<text x="212.1" y="56.9">MPPT Telemetry</text>
<text x="12.7" y="72.1">X- PANEL</text>
<text x="12.7" y="100.1">Y+ PANEL</text>
<text x="12.7" y="120.4">Y- PANEL</text>
<text x="12.7" y="142">Z+ PANEL</text>
<text x="12.7" y="162.3">Z- PANEL</text>
<text x="15.2" y="183.9">NOTES</text>
</g>
<g font-size="2.1" fill="#00f">
<text x="209.7" y="16.3">ADC Bus Breakouts</text>
<text x="20.3" y="39.1">ALL SOLAR PANELS INPUTS MED. CURRENT = 0.5A RATED</text>
<text x="12.7" y="55.6">VIN MAX = 6.5V</text>
<text x="12.7" y="74.7">VIN MAX = 6.5V</text>
<text x="38.1" y="84.8">BUS48 = +Y Antenna Sensor</text>
<text x="38.1" y="87">BUS50 = +Y Antenna Deploy</text>
<text x="12.7" y="102.6">VIN MAX = 6.5V</text>
<text x="221" y="117.9">VOUT MAX = 4.33V - RSENSE * IOUT</text>
<text x="12.7" y="122.9">VIN MAX = 6.5V</text>
<text x="134.6" y="122.9">HIGH CURRENT = 1A RATED</text>
<text x="38.1" y="131.8">BUS46 = -Y Antenna Sensor</text>
<text x="38.1" y="134">BUS44 = -Y Antenna Deploy</text>
<text x="191.8" y="136.9">HIGH CURRENT = 1A RATED</text>
<text x="250.2" y="135.6">GND is driven</text>
<text x="12.7" y="144.5">VIN MAX = 6.5V</text>
<text x="186.7" y="158.5">Top Fiducials</text>
<text x="242.6" y="158.5">Mounting holes</text>
<text x="12.7" y="164.8">VIN MAX = 6.5V</text>
<text x="182.9" y="169.9">Bottom Fiducials</text>
<text x="15.2" y="189">* This MPPT implements a set-point constant voltage tracking algorithm based on panel temperature.</text>
<text x="15.2" y="191.1">* RIT MPPT Team: Brenton Salmi (KB1LQD), Bryce Salmi (KB1LQC), Ian MacKenzie (KB3OCF), Daniel Corriero.</text>
<text x="15.2" y="193.2">* NASA derating taken into account, not gauranteed</text>
</g>
<g font-size="2.1">
<text x="201.5" y="22.6">ADC_0_[0..7]</text>
<text x="242.2" y="22.6">ADC_1_[0..7]</text>
<text x="179.1" y="27.7">ADC_0_7</text>
<text x="219.7" y="27.7">ADC_1_7</text>
<text x="179.1" y="35.3">ADC_0_4</text>
<text x="179.1" y="32.8">ADC_0_5</text>
<text x="179.1" y="30.2">ADC_0_6</text>
<text x="219.7" y="35.3">ADC_1_4</text>
<text x="219.7" y="32.8">ADC_1_5</text>
<text x="219.7" y="30.2">ADC_1_6</text>
<text x="136" y="37.8">BUS[1.60]</text>
<text x="179.1" y="40.4">ADC_0_2</text>
<text x="179.1" y="37.8">ADC_0_3</text>
<text x="219.7" y="40.4">ADC_1_2</text>
<text x="219.7" y="37.8">ADC_1_3</text>
<text x="118.9" y="44.2">ADC_1_3</text>
<text x="121.4" y="46.7">BUS29</text>
<text x="179.1" y="45.5">ADC_0_0</text>
<text x="179.1" y="42.9">ADC_0_1</text>
<text x="219.7" y="42.9">ADC_1_1</text>
<text x="219.7" y="45.5">ADC_1_0</text>
<text x="71.1" y="54.4">Vpanel-0</text>
<text x="118.9" y="64.5">ADC_1_6</text>
<text x="138.4" y="60.7">Vpanel-0</text>
<text x="138.4" y="63.2">Vpanel-1</text>
<text x="138.4" y="65.8">Vpanel-2</text>
<text x="185" y="60.7">ADC_0_0</text>
<text x="185" y="63.2">ADC_0_1</text>
<text x="185" y="65.8">ADC_0_2</text>
<text x="195.6" y="64.5">ADC_0_[0..7]</text>
<text x="255.4" y="65.8">BUS[1.60]</text>
<text x="121.4" y="67.1">BUS29</text>
<text x="138.4" y="68.3">Vpanel-3</text>
<text x="138.4" y="70.9">Vpanel-4</text>
<text x="185" y="68.3">ADC_0_3</text>
<text x="185" y="70.9">ADC_0_4</text>
<text x="195.6" y="67.1">ADC_1_[0..7]</text>
<text x="71.1" y="74.7">Vpanel-1</text>
<text x="138.4" y="73.4">Vpanel-5</text>
<text x="185" y="73.4">ADC_0_5</text>
<text x="74.9" y="84.8">BUS[1..60]</text>
<text x="62.2" y="95">BUS48</text>
<text x="118.9" y="92.5">ADC_1_5</text>
<text x="121.4" y="95">BUS29</text>
<text x="195.6" y="91.2">BUS[1.60]</text>
<text x="62.2" y="100.1">BUS50</text>
<text x="71.1" y="102.6">Vpanel-2</text>
<text x="74.9" y="106.4">BUS[1..60]</text>
<text x="118.9" y="112.8">ADC_1_1</text>
<text x="62.2" y="115.3">BUS46</text>
<text x="121.4" y="115.3">BUS29</text>
<text x="62.2" y="120.4">BUS44</text>
<text x="71.1" y="122.9">Vpanel-3</text>
<text x="233.7" y="125.5">BUS57</text>
<text x="251.6" y="122.9">BUS[1.60]</text>
<text x="233.7" y="128">BUS58</text>
<text x="233.7" y="130.6">BUS59</text>
<text x="134.6" y="133.1">VMPPT</text>
<text x="194.3" y="133.1">VBATT</text>
<text x="233.7" y="133.1">BUS60</text>
<text x="38.1" y="140.7">BUS[1..60]</text>
<text x="61" y="143.3">BUS41</text>
<text x="118.9" y="143.3">ADC_1_2</text>
<text x="141" y="139.4">BUS[1.60]</text>
<text x="141" y="142">ADC_0_[0..7]</text>
<text x="121.4" y="145.8">BUS29</text>
<text x="141" y="144.5">ADC_1_[0..7]</text>
<text x="61" y="153.4">BUS45</text>
<text x="71.1" y="153.4">Vpanel-4</text>
<text x="38.1" y="161">BUS[1..60]</text>
<text x="61" y="163.6">BUS43</text>
<text x="118.9" y="163.6">ADC_1_7</text>
<text x="121.4" y="166.1">BUS29</text>
<text x="61" y="173.7">BUS47</text>
<text x="71.1" y="173.7">Vpanel-5</text>
</g>
<g font-size="2.1" fill="#a00000">
<text x="43.9" y="44.2">1</text>
<text x="43.9" y="46.7">3</text>
<text x="56.6" y="44.2">2</text>
<text x="56.6" y="46.7">4</text>
<text x="43.9" y="49.3">5</text>
<text x="43.9" y="51.8">7</text>
<text x="56.6" y="49.3">6</text>
<text x="56.6" y="51.8">8</text>
<text x="43.9" y="54.4">9</text>
<text x="56" y="54.4">10</text>
<text x="43.9" y="64.5">1</text>
<text x="56.6" y="64.5">2</text>
<text x="43.9" y="67.1">3</text>
<text x="43.9" y="69.6">5</text>
<text x="56.6" y="67.1">4</text>
<text x="56.6" y="69.6">6</text>
<text x="43.9" y="72.1">7</text>
<text x="43.9" y="74.7">9</text>
<text x="56" y="74.7">10</text>
<text x="56.6" y="72.1">8</text>
<text x="43.9" y="92.5">1</text>
<text x="43.9" y="95">3</text>
<text x="56.6" y="92.5">2</text>
<text x="56.6" y="95">4</text>
<text x="43.9" y="97.5">5</text>
<text x="43.9" y="100.1">7</text>
<text x="56.6" y="97.5">6</text>
<text x="56.6" y="100.1">8</text>
<text x="43.9" y="102.6">9</text>
<text x="56" y="102.6">10</text>
<text x="43.9" y="112.8">1</text>
<text x="56.6" y="112.8">2</text>
<text x="43.9" y="115.3">3</text>
<text x="43.9" y="117.9">5</text>
<text x="56.6" y="115.3">4</text>
<text x="56.6" y="117.9">6</text>
<text x="43.9" y="120.4">7</text>
<text x="43.9" y="122.9">9</text>
<text x="56" y="122.9">10</text>
<text x="56.6" y="120.4">8</text>
<text x="162.3" y="178.8">Based on Rochester Institute of Technology P13271 Design</text>
<text x="162.3" y="184.9">Bryce Salmi, KB1LQC</text>
<text x="162.3" y="181.9">Brent Salmi, KB1LQD</text>
<text x="162.3" y="191">File: TL1451_MPPT_Flight_Rev1.sch</text>
<text x="162.3" y="188">The Radio Amateur Satellite Corporation</text>
<text x="162.3" y="197.1">Title: Fox-1 Maximum Power Point Tracker</text>
<text x="162.3" y="194.1">Sheet: /</text>
<text x="162.3" y="203.2">KiCad E.D.A.</text>
<text x="162.3" y="200.2">Size: USLetter</text>
<text x="183.6" y="200.2">Date: 30 nov 2015</text>
<text x="246.6" y="200.2">Rev: 2.0</text>
<text x="246.6" y="203.2">Id: 1/37</text>
</g>
<g font-size="2.1" fill="#00a0a0">
<text x="49.5" y="42.6">P1</text>
<text x="49.5" y="62.9">P2</text>
<text x="49.5" y="90.9">P3</text>
<text x="49.5" y="111.2">P4</text>
<text x="206.3" y="154.4">FD1</text>
<text x="217.7" y="154.4">FD2</text>
<text x="229.1" y="154.4">FD3</text>
<text x="203.3" y="162">FIDUCIAL</text>
<text x="214.8" y="162">FIDUCIAL</text>
<text x="226.2" y="162">FIDUCIAL</text>
<text x="206.3" y="165.8">FD4</text>
<text x="217.7" y="165.8">FD5</text>
<text x="229.1" y="165.8">FD6</text>
<text x="203.3" y="173.4">FIDUCIAL</text>
<text x="214.8" y="173.4">FIDUCIAL</text>
<text x="226.2" y="173.4">FIDUCIAL</text>
</g>
<g font-size="2.1" fill="#808000">
<text x="92.1" y="45.2">RTD+</text>
<text x="92.1" y="47.8">RTD-</text>
<text x="103.9" y="47.8">SolarSafe</text>
<text x="107.2" y="45.2">Vtemp</text>
<text x="97.1" y="51.6">MPPT-COMMON</text>
<text x="92.1" y="55.4">Vpanel+</text>
<text x="106" y="55.4">Vpanel-</text>
<text x="92.1" y="65.5">RTD+</text>
<text x="107.2" y="65.5">Vtemp</text>
<text x="151.8" y="64.3">Vpanel-X</text>
<text x="151.8" y="61.7">Vpanel+X</text>
<text x="170.9" y="61.7">Vsense+X</text>
<text x="171.4" y="64.3">Vsense-X</text>
<text x="214" y="65.5">ADC_0_[0..7]</text>
<text x="92.1" y="68.1">RTD-</text>
<text x="97.1" y="71.9">MPPT-COMMON</text>
<text x="103.9" y="68.1">SolarSafe</text>
<text x="151.8" y="66.8">Vpanel+Y</text>
<text x="151.8" y="69.3">Vpanel-Y</text>
<text x="151.8" y="71.9">Vpanel+Z</text>
<text x="170.9" y="66.8">Vsense+Y</text>
<text x="171" y="71.9">Vsense+Z</text>
<text x="171.4" y="69.3">Vsense-Y</text>
<text x="214" y="68.1">ADC_1_[0..7]</text>
<text x="236.4" y="66.8">BUS[1..60]</text>
<text x="92.1" y="75.7">Vpanel+</text>
<text x="106" y="75.7">Vpanel-</text>
<text x="151.8" y="74.4">Vpanel-Z</text>
<text x="171.5" y="74.4">Vsense-Z</text>
<text x="92.1" y="93.5">RTD+</text>
<text x="107.2" y="93.5">Vtemp</text>
<text x="214" y="92.2">BUS[1..60]</text>
<text x="92.1" y="96">RTD-</text>
<text x="97.1" y="99.8">MPPT-COMMON</text>
<text x="103.9" y="96">SolarSafe</text>
<text x="92.1" y="103.6">Vpanel+</text>
<text x="106" y="103.6">Vpanel-</text>
<text x="92.1" y="113.8">RTD+</text>
<text x="107.2" y="113.8">Vtemp</text>
<text x="92.1" y="116.3">RTD-</text>
<text x="103.9" y="116.3">SolarSafe</text>
<text x="92.1" y="124">Vpanel+</text>
<text x="97.1" y="120.1">MPPT-COMMON</text>
<text x="106" y="124">Vpanel-</text>
<text x="159.4" y="134.1">I_SENSE+</text>
<text x="176.4" y="134.1">VBATT</text>
<text x="159.4" y="143">ADC_0_[0..7]</text>
<text x="159.4" y="140.5">BUS[1..60]</text>
<text x="92.1" y="144.3">RTD+</text>
<text x="92.1" y="146.8">RTD-</text>
<text x="103.9" y="146.8">SolarSafe</text>
<text x="107.2" y="144.3">Vtemp</text>
<text x="159.4" y="145.5">ADC_1_[0..7]</text>
<text x="92.1" y="154.4">Vpanel+</text>
<text x="97.1" y="150.6">MPPT-COMMON</text>
<text x="106" y="154.4">Vpanel-</text>
<text x="92.1" y="164.6">RTD+</text>
<text x="92.1" y="167.1">RTD-</text>
<text x="103.9" y="167.1">SolarSafe</text>
<text x="107.2" y="164.6">Vtemp</text>
<text x="97.1" y="170.9">MPPT-COMMON</text>
<text x="92.1" y="174.8">Vpanel+</text>
<text x="106" y="174.8">Vpanel-</text>
</g>
<g font-size="2.1" fill="#a000a0">
<text x="44.2" y="57.8">MEC1-105-02-L-D-NP-A</text>
<text x="44.2" y="78.2">MEC1-105-02-L-D-NP-A</text>
<text x="44.2" y="106.1">MEC1-105-02-L-D-NP-A</text>
<text x="44.2" y="126.4">MEC1-105-02-L-D-NP-A</text>
</g>
<g font-size="1.8" fill="#a00000">
<text x="35.6" y="11.7">1</text>
<text x="87.4" y="11.7">2</text>
<text x="139.2" y="11.7">3</text>
<text x="191" y="11.7">4</text>
<text x="242.8" y="11.7">5</text>
<text x="10.4" y="43.4">A</text>
<text x="267.7" y="43.4">A</text>
<text x="10.4" y="108.6">B</text>
<text x="267.7" y="108.6">B</text>
<text x="10.4" y="173.7">C</text>
<text x="267.7" y="173.7">C</text>
<text x="35.6" y="205.5">1</text>
<text x="87.4" y="205.5">2</text>
<text x="139.2" y="205.5">3</text>
<text x="191" y="205.5">4</text>
<text x="242.8" y="205.5">5</text>
</g>
<g font-size="1.8" fill="#00a0a0">
<text x="90.2" y="41.8">MPPT_String_X+</text>
<text x="149.9" y="58.3">Panel Voltage Scaling</text>
<text x="90.2" y="62.1">MPPT_String_X-</text>
<text x="212.1" y="60.9">ADC Channels</text>
<text x="212.1" y="86.3">Connectors</text>
<text x="90.2" y="90.1">MPPT_String_Y+</text>
<text x="90.2" y="110.4">MPPT_String_Y-</text>
<text x="157.5" y="128.2">Current Sense</text>
<text x="90.2" y="140.9">MPPT_String_Z+</text>
<text x="90.2" y="161.2">MPPT_String_Z-</text>
</g>
<g font-size="1.8" fill="#808000">
<text x="90.2" y="58.5">MPPT_String.sch</text>
<text x="149.9" y="77.6">VpanelScaling.sch</text>
<text x="212.1" y="72.5">ADC_Channels.sch</text>
<text x="90.2" y="78.8">MPPT_String.sch</text>
<text x="212.1" y="97.9">Connectors.sch</text>
<text x="90.2" y="106.8">MPPT_String.sch</text>
<text x="90.2" y="127.1">MPPT_String.sch</text>
<text x="157.5" y="148.7">Current_Sense.sch</text>
<text x="90.2" y="157.6">MPPT_String.sch</text>
<text x="90.2" y="177.9">MPPT_String.sch</text>
</g>
<g font-size="1.4" fill="#00a0a0">
<text x="244.3" y="162.9" transform="rotate(-90 244.3 162.9)">P7</text>
<text x="249.4" y="162.9" transform="rotate(-90 249.4 162.9)">P8</text>
<text x="254.4" y="162.9" transform="rotate(-90 254.4 162.9)">P9</text>
<text x="259.5" y="162.8" transform="rotate(-90 259.5 162.8)">P10</text>
</g>
<g font-size="1.1" fill="#00a0a0">
<text x="144.3" y="126.6">PWR_FLAG</text>
<text x="204" y="126.6">PWR_FLAG</text>
<text x="254.8" y="138">PWR_FLAG</text>
</g>
</svg>
